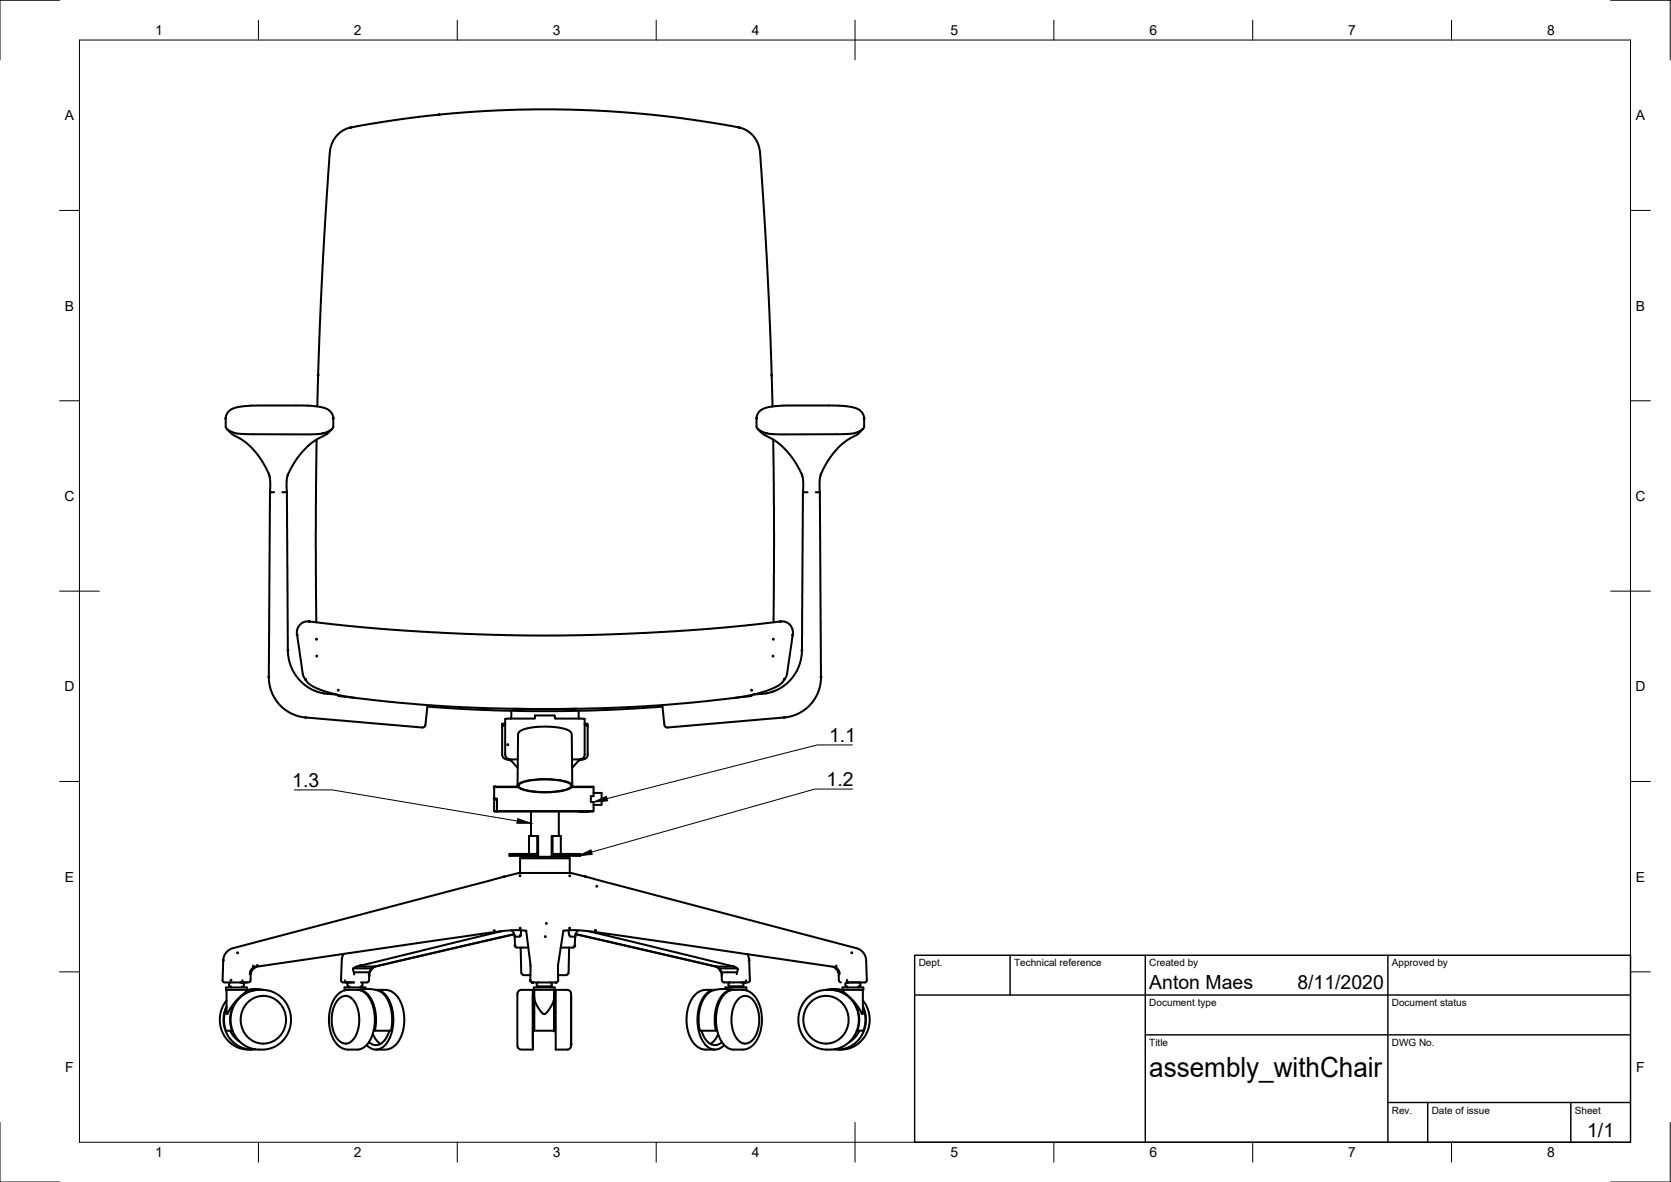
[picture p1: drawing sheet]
<svg xmlns="http://www.w3.org/2000/svg" width="420mm" height="297mm" viewBox="0 0 420 297" stroke-linecap="round" stroke-linejoin="round" font-family="sans-serif">
<!-- layer: Visible -->
<g fill="none" stroke="#000" stroke-width=".51">
<path d="M184.1 31.7l-12.9-2-12.1-1.3-12.4-.7-12.2-.2-13.4 .4-13.7 1.2-8.7 1.2-8.6 1.4-3 .7-1.4 .7-1.1 1.1-.9 1.3-.6 1.7-.2 1.2-2.2 36.6-.9 27.2M184.1 31.7l2.9 .7 1.8 1.2 1.5 1.9 .8 2.5 1.8 28.9 .8 17.7 .5 17.6M57 107.8l1.3 1.3 2.5 1.4 1.8 1.4 2.9 3.4 1.4 2.3 .9 2 .2 2-.1 2.1M57.5 103.4l.7-.5 1.1-.5 4-.5h13.2l3.4 .3 2 .4 1.4 1 .5 1.3v2.4l-.3 .5-1.1 .7-1.2 .4-1.5 .2h-17.2l-3-.2-1.8-.6-.9-.9v-2.7zM79.6 110.5l-.2 23 .1 22.9M83.5 107.8l-1.3 1.3-2.9 1.5-1.5 1.2-1.6 1.5-1.7 2.2-2.3 4.2-.1 1.6v2.4M190.6 107.8l1.4 1.4 3.8 2.2 2.4 2.4 1.8 2.4 1.3 2.3 .5 1.3 .2 1.6-.3 41.4-.2 2.4-.4 1.5-.7 1.8-.9 1.4-1.3 1.5-1.5 1.3-1.4 .7-2.9 .9M190.9 103.4l1-.6 1.2-.5 3.7-.4h12.7l3.8 .2 2.1 .6 1.3 .9 .6 1.2v2.5l-.4 .5-1 .7-1.2 .4-1.2 .1-17.7 .2-2.6-.2-1.9-.7-1-.8-.1-2.7zM194.4 110.5l.2 23-.1 22.9M217 107.8l-1.4 1.4-2.3 1.3-1.9 1.4-1.6 1.7-1.4 1.9-2.1 4.1-.2 2v2.1M67.9 123.7h1M67.9 123.7l-.3 46.6 .5 2.9 .4 1.3 1 1.6 1.4 1.6 1.5 1.1 2 1 2 .5 29.8 2.5 .7-.3 .2-1.1"/>
<path d="M71 123.7h1.1M72.1 123.7l.3 39.1 .2 3 1 2.6 1.1 1.8 1 1.1 1.6 1.3 1.2 .7 3.1 1M201.9 123.7h1.2M205.1 123.7h1M206.1 123.7l.3 46.6-.4 3-1.4 2.7-1.5 1.7-1.3 1-2.1 1.1-2.1 .5-29.7 2.5-.7-.3-.2-1.1M76.7 170.6l.6 .9 .8 .6 2.5 1.3 3.8 1.1 5 .9 10.3 1.1 11.9 1 11.2 .5 10.5 .2 12.7-.1 13.4-.5 14.9-1.1 10.3-1.1 5-.9 3.8-1.1 2.6-1.3 .7-.6 .6-.9M76.8 170.7l-.5-.6-.2-.8-1.5-10.5 .3-1.1 .6-.8 .6-.5 1-.2 15 1.5 14.2 1.1 16.5 .7 14.2 .2 14.2-.2 16.6-.7 14.1-1.1 15.2-1.5 .8 .2 .9 .7 .4 .9 .2 .8-1.5 10.5-.2 .8-.5 .6M81.2 174.2l3.4 .3M85 174.6v.2l.3 .1 4.5 .5M107.5 177.6l14.7 .8 11.6 .3 15.7-.2 17.1-.9M107.5 177.3l-.4 4M128.6 178.6v2"/>
<path d="M128.9 178.1h16.3M145.5 178.6v2M166.5 177.3l.5 4M189 174.6v.2l-.3 .1-4.5 .5M192.8 174.2l-3.4 .3M107.1 181.3v.1M124.2 197.8h6.1M124.2 197.8l.2 3M126.9 182l-.6 .6M126.9 182v-.1h-.6v7.7a1.26 1.26 0 0 0 1.2 1.2M127 181.9l-.1 .1M127.5 190.8l1 .3 1.7 1.9"/>
<path d="M128 190.8h.1M128.3 190.9h.1M130.1 197.5l.2-13.2 .5-.6 1.4-.6 2.1-.4 2.5-.1 2.3 .1 2.4 .3 1.4 .5 .7 .6 .3 13.4M130.2 197.7l-6 .1M130.3 197.2a11.4 11.4 0 0 1 6.7-1.4 11.4 11.4 0 0 1 6.8 1.4l.1 .3a1.88 1.88 0 0 1-1.6 1 20.7 20.7 0 0 1-11.7-.5l-.4-.5zM130.5 197.2a11.1 11.1 0 0 1 6.5-1.3 11.1 11.1 0 0 1 6.6 1.3l.1 .3a1.82 1.82 0 0 1-1.6 1 20.1 20.1 0 0 1-11.3-.5l-.4-.5zM134.4 180.6l-7.4 .1v8.9a1.26 1.26 0 0 0 1.3 1.2h1.9M139.5 180.5v-.7h-5l-.1 .8M139.5 180.4l.1 .2M139.6 180.6l7.4 .1v8.9a1.22 1.22 0 0 1-1.2 1.2h-2M143.7 197.8h5.5M143.8 197.7l5.4 .1"/>
<path d="M145.8 190.9h.1M146.1 190.8h.1M147 181.9l.1 .1M147.1 182v-.1h.7v.7M147.1 182l.7 .5v7.1a1.58 1.58 0 0 1-1.8 1.2l-.5 .3-1.7 1.9M149.2 197.8v2.3h-.6v1.5h.6v2.2h-24.2v-3.1h-.8M149.2 199.3h2.1v3h-2.1M167 181.3v.1M124.2 200.9h.8M124.2 203.8l.9 .1M124.4 200.8l-.2 3 .9 .1M124.4 200.8h.6"/>
<path d="M128.1 214.6h4.6v.5h-4.6zM130.8 215.7a1.16 1.16 0 0 1 1.4-.4h9.7a1.12 1.12 0 0 1 1.4 .4M130.8 215.7h12.5M130.8 215.7v3.7M133.5 203.9v6.2M133.5 215.1v.2M135.1 210.1v4.5h-2.4M135.1 210.1h-2.1v4.5M135.1 210.1h.2v5h-2.6M138.9 210.1h2.1v4.5M138.9 210.1h-.2v5h2.6M138.9 210.1v4.5h2.4"/>
<path d="M140.5 203.9v6.2M140.5 215.1v.2M141.3 214.6h4.6v.5h-4.6zM143.3 215.7v3.7M145.6 203.9h2.4M149.2 203.8l-.1 .1h-24M86.4 239.7l-.5 1.4-.2 5.3 .4 .5h1M126.2 234l-36.5 8.9M128.6 233.8l.6 .7 .2 .9M129.3 234.7l-35.2 8.2M129.3 234.8l-35 8.1-.7 .5-.5 .7M129.4 235.1v.3"/>
<path d="M129.4 235.4l.2 2.6 3.2 .1M129.4 235.4h1.2M130.9 233.8l.1 .5-.3 1.1M130.9 238.1l.2 6.6a1.06 1.06 0 0 0 1.4 .4h.9M132.3 233.8l1.1 8.7-.1 4 .2 .3 .4 .1M132.3 234l-1.1-.2h-2l-4.8 .4-59.8 8.7-1.1 .5M141.6 234l1.2-.2h2.1l3.9 .3 60.9 8.9M141.7 233.8l-1.4 8.7v4.1l-.4 .3h-6M143.1 238.1l-.2 6.6a1.05 1.05 0 0 1-1.3 .4h-1.3M143.1 233.8l-.1 .5 .3 1M143.4 235.4h1.2M144.7 235l-.3 3-3.4 .1"/>
<path d="M144.7 234.8l35.2 8.1M144.7 234.7l35.4 8.2h4.4M145.4 233.8l-.6 .7-.2 .9M148 234l36.5 8.9M187.9 239.8l.5 1.3 .2 5.3-.4 .5h-1M56 246.3h.1M56 246.3l.2-5.6 .7-1.4 .7-.6 .9-.4 72-18.9h13.1l72.1 19 1.3 .9 .7 1.4 .2 5.9-.4 .3h-4.4M56 246.3v.4l.4 .2h4.4M56.8 248.1h5.3v.7h-5.3zM57 253.1l-.7 2.6 .2 2.3 .3 1h1.7M57 248.8v6l1.8-2.6 3.1-3.1 .1-.3M57 251.4l-1.1 1.8-.6 2.2 .1 2.5 .6 1.7 1.3 1.9 1.6 1.3 2 .8 2.4 .2"/>
<path d="M57 252.9a7.4 7.4 0 0 0 7.2 10.8M57.7 247.9h.1M57.9 259l1 1.6 1.3 1.1M58 246.9l-.4 .4 .1 .6M58.1 247.9v.2M60.4 250.6a8.2 8.2 0 0 1 6-1.8l2.4 .6 1.6 .9 .9 .9 1.3 2.1 .6 2.6-.1 1.6-.3 1.2-1.2 2.3-1 1.1-1.1 .7-1.2 .6-1.4 .3a8.3 8.3 0 0 1-7.2-2.5 7.8 7.8 0 0 1 .7-10.6zM60.8 246.9h.1M60.8 247.9v.2M61 246.9l.3 .4-.1 .6M61 246.4l-.2 .5M61.6 246.9h.6M62 252.2l1.6-1.3 1.9-.6a6 6 0 0 1 6.5 6.3 6 6 0 0 1-7.2 5.5l-1.4-.6-1.2-.9-.9-1.2-.6-1.7-.2-1.1 .2-1.7 .5-1.4z"/>
<path d="M62.2 246.9h-1.4M62.3 248.8h-.3M62.9 244.3h.2M62.9 244.3l-.1 .6M63.5 243.4l-.4 .4-.2 .5M63.8 243.4h-.3M64.4 243l-.8 .5-.4 .7-.3 2.4-.4 .3M65 248.8l-2.1 .3-1.4 .6-1.1 .8-1.4 1.7-.7 1.6-.4 1.6v1.7l.4 1.9M66.2 248.8l-2.3-.3-1.9 .3M85.1 251.1a2.51 2.51 0 0 1 2-.8l1.3 .5 1 1.3 .7 1.9 .2 2.1-.2 2.4-.7 1.9-1 1.3-1.3 .6a2.87 2.87 0 0 1-2.9-2.2 8.8 8.8 0 0 1 .9-9zM86.7 246.4l.4 .5M86.8 248.8v.1"/>
<path d="M87.1 246.9h1.9M87.8 246.9l-.4 .4 .1 .6M87.9 247.9v.2M88.9 243.4h4.6M89 244.3h3.8M89 246.9h-1.9M89.7 242.9h4.4l-.6 .5-.7 .9M89.7 242.9l-.9 .6 .2 1.4M89.9 248.8a4.3 4.3 0 0 1 3.5 3 11.3 11.3 0 0 1-.9 10.5 3.4 3.4 0 0 1-2.6 1.5M89.9 248.8l3.1-.3 2.4 .5 1.4 1.2 1 1.7 .5 1.6 .3 2v1.8l-.3 1.7h-4.4M89.9 248.8h-3.1l-.9 .4-1 .7-.8 1-.8 1.6-.6 3.2 .1 2.4 .4 1.6 .6 1.3 .8 1.3 1 .9 .9 .4 3.4 .2M90 248.8l1.1 .1 1 .6 .9 1.1 .9 1.6 .6 3.2v1.8l-.2 1.8"/>
<path d="M90.6 247.9v.2M90.8 246.9l.3 .2-.1 .8M91.9 248.5v-.4h-5.3v.7h.9M92.3 246.9h-1.3M92.9 244.3l-.2 .6M93.1 244.2l-.2 .6-.1 1.6-.3 .4-.2 .1M93.7 259.8l.9 1.5 1.1 1M93.9 243.1h.1M97.9 259a4 4 0 0 1-3.7 3.6l-1.4-.7M133.8 246.9h.1M134 258h.3M134 254.5h.3"/>
<path d="M134 248.8h-3.1l-.5 .3-.3 .6v13.3l.3 .5 .6 .3h3M134 248.8v14.9zM134.2 248.1h5.3v.7h-5.3zM134.3 250.7v8.3h5M134.3 248.8v1.9M135.4 246.9l-.4 .4 .1 .6h3.5l.1-.6-.3-.4M135.5 247.9v.2M138.2 247.9v.2M139.3 250.7l.1 8.3M139.3 250.7l.1-1.9v5.7M139.3 250.7l-.1 .9-.7 1.3-.8 1.3-.7 .6-.6-.2-1-1.3-.8-1.5-.3-1.1M139.3 254.5h.4"/>
<path d="M139.3 248.8v1.9M139.4 254.5v-4.6v9.1v-1M139.7 258h-.3v1M139.7 248.8h3.1l.6 .4 .2 .4v13.3l-.2 .5-.6 .3-3.1 .1zM139.8 246.9h.1M143.6 250v12.5M176.4 259a4 4 0 0 0 3.7 3.6l1.4-.7M179.9 242.9l.6 .3 .7 1 .2 .6 .1 1.6M180 242.9h.1M180.1 242.9l1 .9 .5 1M180.6 259.9l-.9 1.5-1.1 .9M181.5 244.3h3.8"/>
<path d="M181.5 246.4l.3 .4 .3 .1M182.4 248.5v-.4h5.3v.7h-.9M183.3 246.9h1.1M183.3 246.9h-1.2M183.6 246.9l-.4 .4 .1 .6h3.5l.1-.6-.3-.4M183.7 247.9v.2M184.3 248.8l-1.2 .1-.9 .6-1 1.1-.8 1.6-.4 1.4-.3 2 .3 3.4M184.4 248.8l-3.1-.3-2.4 .5-1.4 1.2-1.1 1.9-.7 3v2.1l.3 1.8h4.3M184.4 248.8h2.4M184.4 246.9h1.8M184.5 242.9l1 .5-.2 .9M185.3 244.3l-.1 .5"/>
<path d="M185.4 243.4h-4.6M186.2 246.9h1M186.4 247.9v.2M186.8 248.8l1.7 .4 .8 .7 .8 .9 1 2.3 .5 2.8-.3 2.9-1.1 2.7-1.5 1.7-1 .4-.9 .2a7.2 7.2 0 0 1-3.8-.4 8.2 8.2 0 0 1-3-7.1 8.2 8.2 0 0 1 3-7.2l1.4-.3M187.3 246.9h-.1M187.3 250.3l-1.2 .4-1 1.1-.9 2-.3 2 .2 2.2 .7 2.3 1.3 1.5 1.2 .5M187.4 250.3a3.7 3.7 0 0 1 3 2.9 8.7 8.7 0 0 1-1.3 8.2l-1.1 .8-.6 .1M187.5 248.8v.1M187.6 246.4l-.4 .5M202.7 251.1l2-1.5 2.3-.8a7.6 7.6 0 0 1 8.9 8.3 7.6 7.6 0 0 1-10.5 6.2l-1.8-1-1.1-1.2-1-1.4-.6-1.9-.2-2 .4-1.8 .6-1.6zM207.7 248.8l2.3-.3 2 .3M208.9 248.8l2 .3 1.6 .7 1.6 1.2 .8 1.2 .7 1.4 .4 1.9v1.7l-.4 1.8"/>
<path d="M209.5 243l.8 .5 .4 .7 .2 2.2 .3 .4 .3 .1M209.7 243l.7 .4M210.1 243.4h.3M210.4 243.4l.5 .5 .1 .4M210.8 244.3h.2M211 244.3l.1 .6M211.7 248.8h.3M211.8 248.1h5.3v.7h-5.3zM212 248.8v.4l3.1 3 1.7 2.6 .2-.3v-5.7M212.9 246.4l.2 .5M213 246.9l-.4 .4 .1 .6M213 246.3l.2 .6"/>
<path d="M213 246.3l-.1 .1M213.1 247.9v.2M213.2 246.9h3.1M215.8 247.9v.2M216 246.9l.3 .3M216.1 259l-1 1.6-1.4 1.2M216.1 247.9h-.2M216.3 247.3v.5M216.3 247.8l-.1 .1M217 253.1l.6 2.5-.2 2.7-.3 .7h-1.7M217 251.4l1.1 1.9 .6 2.3-.2 2.4-.8 2-1.4 1.8-1.7 1.2-1.6 .6-2.4 .2M217 252.9a7.4 7.4 0 0 1-7.3 10.8"/>
<path d="M92.2 262.6a3 3 0 0 0 5.1-.5 11 11 0 0 0-.5-12.3 3.2 3.2 0 0 0-2.3-1h3.1l1 .4 .9 .8 .8 1 .8 1.7 .4 1.8 .2 1.7-.2 1.8-.4 1.8-.5 1.2-.9 1.4-.9 .7-.9 .5-3.4 .2M182.1 262.6a3.1 3.1 0 0 1-5.1-.5 10.9 10.9 0 0 1 .5-12.2 3.2 3.2 0 0 1 2.3-1.1h-3.1l-1 .4-1.1 .9-.8 1.2-.6 1.4-.6 3.4 .4 3.1 .7 1.8 .8 1.3 .9 .8 1 .5 3.4 .2M207.7 262.3a6 6 0 0 1-5.8-6.4 6 6 0 0 1 6.7-5.6l2 .8 1.5 1.4 1.1 2.2 .2 2.1-.5 1.9-1.3 2-2 1.2-1.9 .4"/>
</g>
<g fill="#000" stroke="#000" stroke-width=".25">
<circle cx="88.2" cy="32.1" r=".24"/>
<circle cx="110.4" cy="28.8" r=".24"/>
<circle cx="185.9" cy="32.1" r=".24"/>
<circle cx="80" cy="94.3" r=".24"/>
<circle cx="194" cy="94.3" r=".24"/>
<circle cx="56.7" cy="105.1" r=".24"/>
<circle cx="83.8" cy="105.1" r=".24"/>
<circle cx="190.2" cy="105.1" r=".24"/>
<circle cx="217.3" cy="105.1" r=".24"/>
<circle cx="74.7" cy="159.6" r=".24"/>
<circle cx="77.7" cy="156.2" r=".24"/>
<circle cx="196.3" cy="156.2" r=".24"/>
<circle cx="199.3" cy="159.6" r=".24"/>
<circle cx="67.6" cy="170.1" r=".24"/>
<circle cx="72.4" cy="163.4" r=".24"/>
<circle cx="76.8" cy="170.8" r=".24"/>
<circle cx="79.6" cy="160.6" r=".24"/>
<circle cx="79.6" cy="164.9" r=".24"/>
<circle cx="85" cy="173.4" r=".24"/>
<circle cx="189" cy="173.4" r=".24"/>
<circle cx="194.4" cy="164.9" r=".24"/>
<circle cx="194.4" cy="160.6" r=".24"/>
<circle cx="197.2" cy="170.8" r=".24"/>
<circle cx="201.6" cy="163.4" r=".24"/>
<circle cx="206.4" cy="170.1" r=".24"/>
<circle cx="76.9" cy="180.3" r=".24"/>
<circle cx="124.2" cy="197.8" r=".24"/>
<circle cx="124.4" cy="197.7" r=".24"/>
<circle cx="127.7" cy="187.1" r=".24"/>
<circle cx="127.9" cy="190.8" r=".24"/>
<circle cx="146.1" cy="190.8" r=".24"/>
<circle cx="197.2" cy="180.3" r=".24"/>
<circle cx="124.2" cy="200.7" r=".24"/>
<circle cx="124.4" cy="200.8" r=".24"/>
<circle cx="59.7" cy="239.4" r=".24"/>
<circle cx="124.3" cy="233.9" r=".24"/>
<circle cx="126.8" cy="220.3" r=".24"/>
<circle cx="129.5" cy="237.7" r=".24"/>
<circle cx="130.8" cy="220.1" r=".24"/>
<circle cx="130.8" cy="233.2" r=".24"/>
<circle cx="130.8" cy="235.1" r=".24"/>
<circle cx="137.1" cy="235.4" r=".24"/>
<circle cx="137.4" cy="232.1" r=".24"/>
<circle cx="143.2" cy="233.2" r=".24"/>
<circle cx="143.3" cy="220.1" r=".24"/>
<circle cx="144.5" cy="237.7" r=".24"/>
<circle cx="144.6" cy="235.4" r=".24"/>
<circle cx="147.2" cy="220.3" r=".24"/>
<circle cx="149.7" cy="233.9" r=".24"/>
<circle cx="150" cy="222.7" r=".24"/>
<circle cx="214.2" cy="239.4" r=".24"/>
<circle cx="56.1" cy="241.3" r=".24"/>
<circle cx="58.1" cy="246.3" r=".24"/>
<circle cx="60.7" cy="246.9" r=".24"/>
<circle cx="60.8" cy="246.8" r=".24"/>
<circle cx="63.7" cy="242.8" r=".24"/>
<circle cx="64.2" cy="243" r=".24"/>
<circle cx="64.7" cy="242.6" r=".24"/>
<circle cx="90.6" cy="242.6" r=".24"/>
<circle cx="92.8" cy="245.1" r=".24"/>
<circle cx="133.3" cy="246.3" r=".24"/>
<circle cx="133.9" cy="246.9" r=".24"/>
<circle cx="139.3" cy="259" r=".24"/>
<circle cx="139.4" cy="259" r=".24"/>
<circle cx="139.4" cy="248.8" r=".24"/>
<circle cx="139.8" cy="246.9" r=".24"/>
<circle cx="187.2" cy="246.9" r=".24"/>
<circle cx="188.4" cy="241.3" r=".24"/>
<circle cx="210.2" cy="242.8" r=".24"/>
<circle cx="213.1" cy="246.9" r=".24"/>
<circle cx="143.6" cy="262.5" r=".24"/>
</g>
<g fill="#000">
<circle cx="124.2" cy="234.2" r=".25"/>
<circle cx="149.8" cy="234.2" r=".25"/>
<circle cx="133.4" cy="245.3" r=".25"/>
<circle cx="140.3" cy="245.3" r=".25"/>
<circle cx="187.2" cy="246.9" r=".25"/>
<circle cx="187.5" cy="246.9" r=".25"/>
<circle cx="218" cy="246.3" r=".25"/>
</g>
<!-- layer: Border -->
<g fill="none" stroke="#000" stroke-width=".25">
<path d="M15 .1h-15v15M20 10.1h390v276.9h-390zM65 5.1v5M115 5.1v5M165 5.1v5M215 5.1v10M265 5.1v5M315 5.1v5M365 5.1v5M405 .1h15v15M15 52.9h5M410 52.9h5"/>
<path d="M15 100.7h5M410 100.7h5M15 148.6h10M405 148.6h10M15 196.4h5M410 196.4h5M15 244.2h5M410 244.2h5M0 282.1v14.9h15M65 287v5M115 287v5M165 287v5"/>
<path d="M215 282.1v9.9M265 287v5M315 287v5M365 287v5M420 282.1v14.9h-15"/>
</g>
<!-- layer: TitleBlock -->
<path d="M230 240.1h180v46.9h-180zM230 250h180M254 240.1v9.9M288 240.1v46.9M349 240.1v46.9M288 260.1h122M349 277.1h61M359 277.1v9.9M395 277.1v9.9" fill="none" stroke="#000" stroke-width=".36"/>
<!-- layer: Annotations -->
<path d="M130.2 205.7l3.3 1.2h-3.5zM145.4 215.1l3.2-1.5 .3 1.1zM149.2 201.6l3.3-1.5 .3 1.2z" fill="#000" stroke="#000" stroke-width=".25"/>
<path d="M74 198.5h9.5l46.6 7.8M214.3 187.2h-8.8l-52.9 13.5M214.4 198.3h-9.5l-56.1 15.8" fill="none" stroke="#000" stroke-width=".25"/>
<text font-size="7" x="289" y="270.6">assembly_withChair</text>
<g font-size="4.9">
<text x="208.4" y="186.5">1.1</text>
<text x="73.5" y="197.8">1.3</text>
<text x="207.9" y="197.6">1.2</text>
<text x="289" y="248.5">Anton Maes</text>
<text x="326.2" y="248.5">8/11/2020</text>
<text x="399.1" y="285.7">1/1</text>
</g>
<g font-size="3.5">
<text x="39" y="8.8">1</text>
<text x="89" y="8.8">2</text>
<text x="139" y="8.8">3</text>
<text x="189" y="8.8">4</text>
<text x="239" y="8.8">5</text>
<text x="289" y="8.8">6</text>
<text x="339" y="8.8">7</text>
<text x="389" y="8.8">8</text>
<text x="16.3" y="30.2">A</text>
<text x="411.3" y="30.2">A</text>
<text x="16.3" y="78">B</text>
<text x="411.3" y="78">B</text>
<text x="16.2" y="125.9">C</text>
<text x="411.2" y="125.9">C</text>
<text x="16.2" y="173.7">D</text>
<text x="411.2" y="173.7">D</text>
<text x="16.3" y="221.6">E</text>
<text x="411.3" y="221.6">E</text>
<text x="16.4" y="269.4">F</text>
<text x="411.4" y="269.4">F</text>
<text x="39" y="290.8">1</text>
<text x="89" y="290.8">2</text>
<text x="139" y="290.8">3</text>
<text x="189" y="290.8">4</text>
<text x="239" y="290.8">5</text>
<text x="289" y="290.8">6</text>
<text x="339" y="290.8">7</text>
<text x="389" y="290.8">8</text>
</g>
<g font-size="2.5">
<text x="231" y="242.9">Dept.</text>
<text x="255" y="242.9">Technical reference</text>
<text x="289" y="242.9">Created by</text>
<text x="350" y="242.9">Approved by</text>
<text x="289" y="252.8">Document type</text>
<text x="350" y="252.8">Document status</text>
<text x="289" y="262.9">Title</text>
<text x="350" y="262.9">DWG No.</text>
<text x="350" y="279.9">Rev.</text>
<text x="360" y="279.9">Date of issue</text>
<text x="396" y="279.9">Sheet</text>
</g>
</svg>
